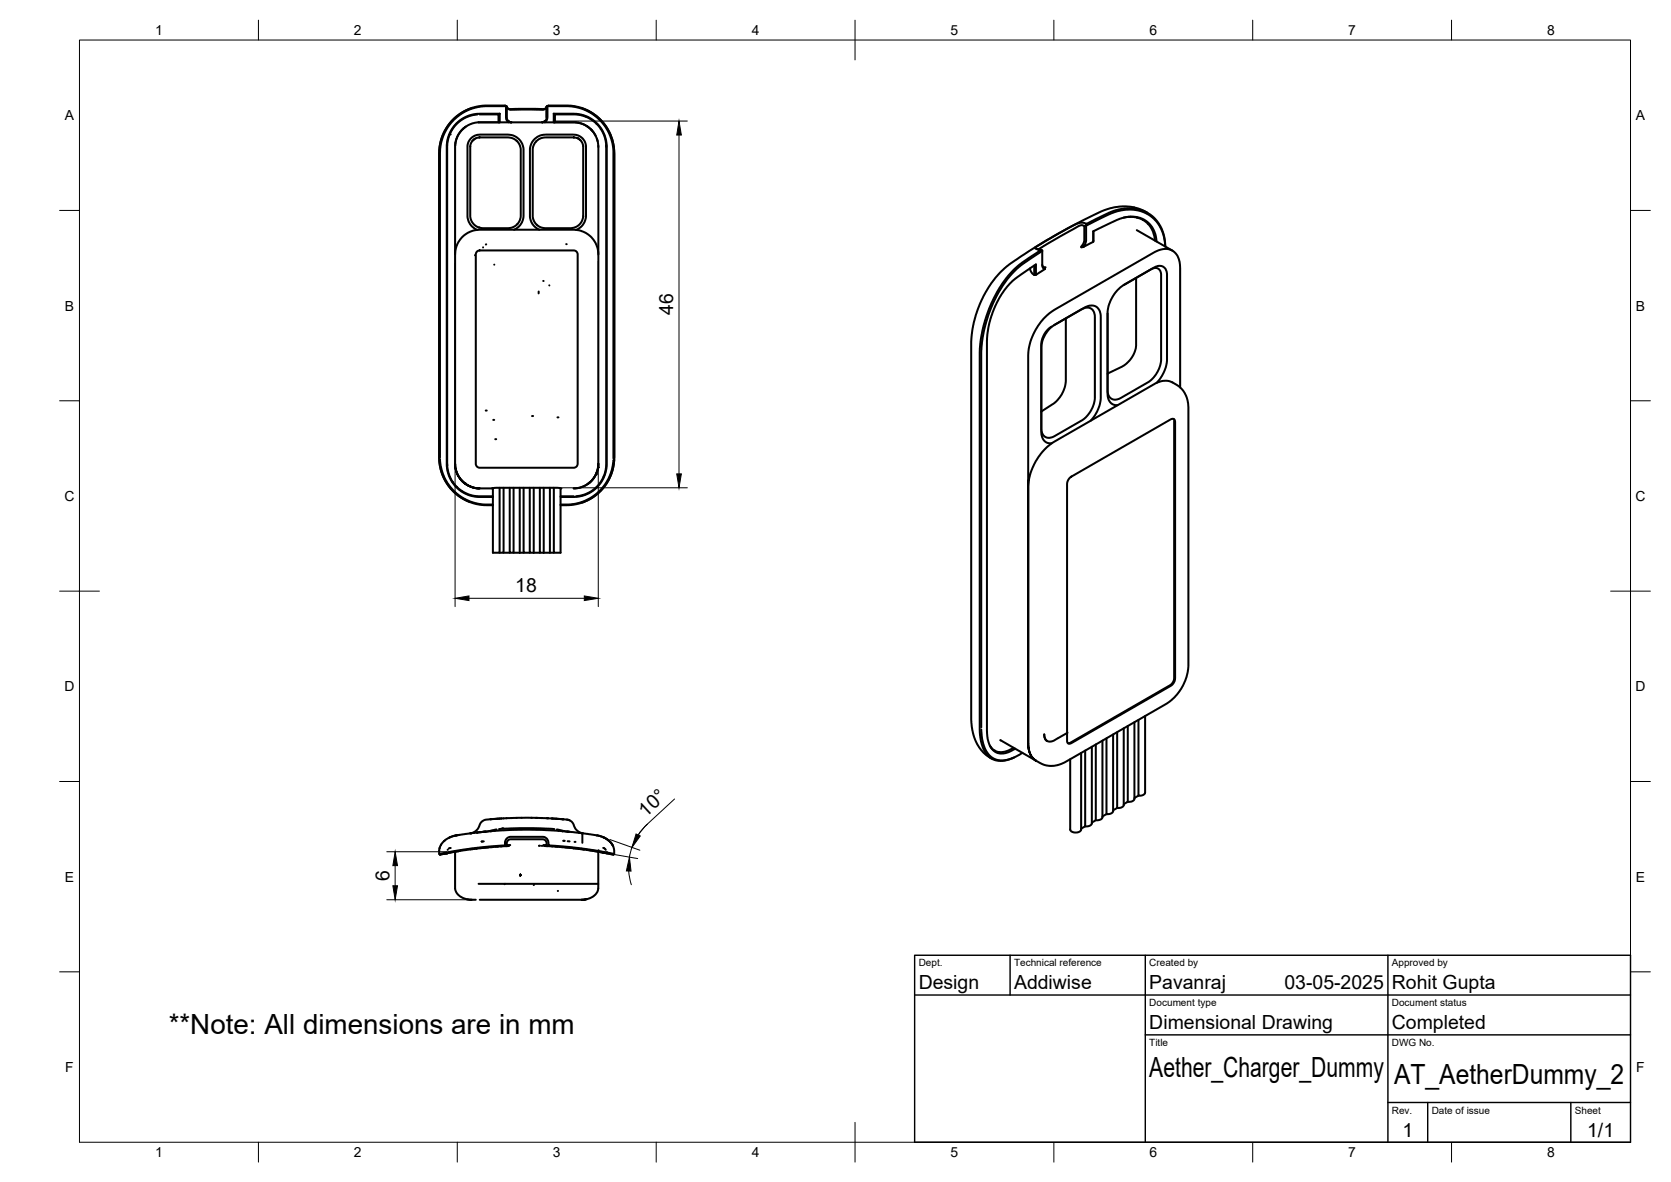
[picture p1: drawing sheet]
<svg xmlns="http://www.w3.org/2000/svg" width="420mm" height="297mm" viewBox="0 0 420 297" stroke-linecap="round" stroke-linejoin="round" font-family="sans-serif">
<!-- layer: Visible -->
<g fill="none" stroke="#000" stroke-width=".51">
<path d="M114.6 35.7l-.2 .9M116.5 32.3a6.3 6.3 0 0 0-1.9 3.2M116.7 32.1l-.2 .2M116.9 32l-.1 .1M117.2 31.8l-.3 .1M118.2 36.8h.1M118.6 27.1a12 12 0 0 0-8.2 11.4v76.7l.2 1.6 .5 2.1 1.1 2.4 1.1 1.5 2.1 1.9 2.1 1.2 2.2 .7 2 .3 2.2 .1M118.8 35.4l.9-.7 .9-.2h7.1a3.2 3.2 0 0 1 3.2 3.2v16.4a3.2 3.2 0 0 1-3.2 3.2h-6.3a3.2 3.2 0 0 1-3.2-3.2v-17.3zM118.8 35.4h.1M119.1 35.1l-.1 .1M119.2 35h.1M119.5 34.8h.1"/>
<path d="M120 28.8l-1 .1a8.2 8.2 0 0 0-6.6 8l.1 80.1a8.4 8.4 0 0 0 1.3 4.1M120.3 30.7h24a6.2 6.2 0 0 1 6.2 6.2v27M120.3 30.7a6.2 6.2 0 0 0-5.9 6.2v27M120.4 34.6h.1M125.6 28.6h-6l-1.8 .5-1.3 .6-1.7 1.3-1.3 1.6-.8 1.9-.4 2 .1 81.3 .5 1.8 .9 1.8 1 1.1 1.6 1.2 1.2 .6 1.8 .5 4.5 .1M125.6 28.6v2.1h-5.3M125.6 28.6l-.2 .2v1.9v-1.9h-4.8M127.2 26.7h-6a11.9 11.9 0 0 0-10.6 11.8v76.5M127.2 26.7l.1 3.2 .6 .8M127.2 26.7l.2 .1 .1 3.1 .5 .6M127.3 26.7l-6-.1-2.7 .5-1.8 .8-1.9 1.3-2 2-1.4 2.3-.8 2.7-.3 2.1v76.9l.3 2.1 .7 2.5M127.7 27.3l.6 .1h8.3l.6-.1"/>
<path d="M127.9 30.5l.4 .2M128 30.5l.1 .1M128.2 30.6v.1M128.2 30.7h.1M128.3 30.7h.3M128.4 30.7h.1M128.5 30.7h.1M129.9 35.4h.1M134.8 35.5v.1M135 35.4l1.1-.7 1-.2h7.2a2.42 2.42 0 0 1 2.3 2.4v17.2a3.2 3.2 0 0 1-3.2 3.2h-6.3a3.2 3.2 0 0 1-3.2-3.2v-16.6l.3-1zM136.3 30.7h.1M136.5 30.7h.1"/>
<path d="M136.8 30.6l-.6 .1M136.9 30.5l-.1 .1M137.1 30.4l-.1 .1M137.4 26.8l.5-.3 5.9 .1 2.4 .5 2.5 1.2 1.9 1.4 1.8 2.1 1.1 2.1 .8 2.6 .2 2v76.5l-.4 2.8-.8 2.2M137.4 26.8l-.3 .6-.5 .2h-8.3l-.5-.2-.4-.5M137.4 26.8v3l-.2 .4-.5 .5M137.4 26.8v2.7M137.6 26.7h.1M137.6 26.7h6.1a11.8 11.8 0 0 1 10.5 11.8v76.7M137.6 26.7v3.1l-.6 .9M139.2 28.6h6.1l1.7 .5 1.5 .7 1.8 1.4 1.3 1.8 .8 2.1 .1 1.5v81.2l-.5 1.8-.7 1.4-1.3 1.6-1.7 1.2-1.1 .5-1.7 .5-4.6 .1M139.2 28.6v2.1h5.1a6.5 6.5 0 0 1 4.3 1.8"/>
<path d="M139.2 28.6l.2 .1v2M144.4 34.6h.1M144.7 28.8h-5.3l.1 1.9M144.9 28.8l2.5 .6 1.6 .8 1 .9M145.5 34.9h.1M145.8 35.1h.1M145.9 35.2h.1M146.2 27.1a12 12 0 0 1 8.3 11.4v76.5l-.2 2.1-.8 2.5-1 1.9-1.4 1.8-1.3 1.1-1.5 1.1-2.6 1-1.9 .4-2.9 .1M146.6 36.7v.1M147.7 31.8l.2 .1M148.6 32.5l1.2 1.6M148.6 32.6l.3 .3"/>
<path d="M150 31.1h.1M150.1 31.1l.9 1.3M150.1 34.8v.2M150.2 35.1v.2M150.3 35.4v.2M150.4 36.6l.1 .3M151 32.4h.1M151.1 32.4l.4 .7a8.3 8.3 0 0 1 .9 3.8v79.8l-.2 1.6-.4 1.4M129.2 57.7a3.8 3.8 0 0 0 2.4-3.6v-16.4a3.9 3.9 0 0 0-3.9-3.9h-7.1a3.1 3.1 0 0 0-3.1 3.1v17.2a3.9 3.9 0 0 0 2.5 3.7M130.1 56.3h.1M135 56.5h.1M135.6 57.7a3.8 3.8 0 0 1-2.4-3.6v-16.4a3.9 3.9 0 0 1 3.9-3.9h7.2a3.1 3.1 0 0 1 3 3.1v17.2a3.9 3.9 0 0 1-2.4 3.7"/>
<path d="M146.6 54.3v.1M272.6 56.8a2.54 2.54 0 0 0-2.5 .7l-9 5.1M272.6 56.8v3.7l-.2 .8-.6 .7M273 56.7h.1M273.1 56.7v3.9l-.7 1.5 2.5-1.3v-2.7l6.2-2.9a6.6 6.6 0 0 1 8.9 2.5l.6 1.4 .2 1.6M273.2 56.3l-.2 .4-.4 .1M274.9 58.1v2.7M282.7 52.4a13.4 13.4 0 0 0-4.3 1.3l-5.2 2.6a3.9 3.9 0 0 0-3.8 .6l-8.9 5.1M282.8 52.4a9 9 0 0 1 10.2 9.6M284.2 54.5l-1.7 .2M284.2 54.5h.1M284.2 54.5l1.7 .2"/>
<path d="M285.1 52.1l1.7 .5 1.7 .9M285.2 52.1h-.1a13.9 13.9 0 0 0-8.7 1.3 125.7 125.7 0 0 0-24.1 14.3l-1.8 1.9-1.4 1.8-2.3 4.1-1.1 2.8-.8 2.5-.7 4.2v95.8l.3 2.6 .6 2.2a8.9 8.9 0 0 0 4.3 5.1M285.8 57.8l9 5.2M285.9 54.7h.1M285.9 54.7a5.7 5.7 0 0 1 2.8 1.6M288.5 53.8a11.2 11.2 0 0 0-9.9 .2l-5.5 2.7M288.6 53.8a9.4 9.4 0 0 1 4.4 8.1M288.7 56.3a6.5 6.5 0 0 1 1.7 4.2M119.5 64.1l-.1 .1M120 63.2l.5-.3h23.8a1.01 1.01 0 0 1 .9 1v52.7a1.01 1.01 0 0 1-.9 .9h-23.7a1.01 1.01 0 0 1-1-.9v-52.8zM121.5 62.2h.1M122.3 61.4l-.1 .1"/>
<path d="M124.3 66.5h.1M135.4 73.3v.4M136.6 70.6h.1M138.1 71.7h.1M142.4 61.3l.1 .1M253.6 69.2a33.5 33.5 0 0 0-7.3 19.9v94.3l.4 3.1a5.2 5.2 0 0 0 4.8 4.7l1.8-.2 1.7-.6M259 67.4l.4 1.1a.98 .98 0 0 0 1.1 .6M260.1 66.7v2.4M260.5 62.1l-.2 .1a1.2 1.2 0 0 0 1.2 .7h.1a28.7 28.7 0 0 0-7.6 5.9l-.3 .3M260.8 62.6h.2M260.8 62.6l.4 .1M260.9 62.6h.1"/>
<path d="M261 62.6h.1M261.1 62.6l.8 .3 .2 .2M261.6 62.9l.2 .1M262.1 63.1v3.9l.2 .4 .4 .2-2.2 1.5v-2.7l-5.2 3.6-2.1 2.1-1.8 2.6-1.5 3-1.1 3.5-.5 2.8-.1 99.7 .1 1.9a3.8 3.8 0 0 0 3.7 3.8 6.5 6.5 0 0 0 3.2-1.3M262.1 63.1l-6 4a31.3 31.3 0 0 0-9.4 21.9v93.8M262.1 66.6l.2 .5 .4 .1M262.8 67.5l-.1 .1M262.9 67.2h.1M272.1 62.1l-.2 .1M272.4 62.1h-.2M282.5 71.6l6.9-3.9a1.55 1.55 0 0 1 1.8-.2 1.55 1.55 0 0 1 .8 1.7v21.1a7.5 7.5 0 0 1-3.4 5.8l-6.7 3.9a2.07 2.07 0 0 1-2.4 .2 2.07 2.07 0 0 1-1-2.2v-19.3M285.7 69.8v16.8a6.9 6.9 0 0 1-3.8 5.7l-3.4 1.6"/>
<path d="M265 81.7l6.9-3.9a2.07 2.07 0 0 1 2.4-.3 2.07 2.07 0 0 1 1 2.2v20.2a7.5 7.5 0 0 1-3.4 5.8l-6.7 3.9a2.07 2.07 0 0 1-2.4 .2 2.07 2.07 0 0 1-1-2.2v-21.1a5.6 5.6 0 0 1 2.6-4.4M268 80v15.6a7.7 7.7 0 0 1-3.3 6l-2.9 1.8M290.8 96.2a9.2 9.2 0 0 0 2.6-5.9v-21.1a2.01 2.01 0 0 0-.9-2.2 2.01 2.01 0 0 0-2.3 .3l-7.6 4.3a9 9 0 0 0-4.1 7.1v20.2a2.47 2.47 0 0 0 2.5 2.9M296.7 97.4v-30.1a4.1 4.1 0 0 0-3.2-4.7l-1.4 .1-1.9 .7-25.1 14.5a14.5 14.5 0 0 0-6.6 11.4v97.6v-64.5a14.4 14.4 0 0 1 6.6-11.4l25.1-14.4a4.7 4.7 0 0 1 4.6-.5l1.1 .6a6.6 6.6 0 0 1 2.9 5.9v64.5a12.2 12.2 0 0 1-5.7 9.9l-25 14.4a6.5 6.5 0 0 1-6.6 .4l-1-.7a4.7 4.7 0 0 1-2-4.2 4.7 4.7 0 0 0 2 4.2l-9-5.1M110.6 115.4l.4 2.3 .7 2.3 1.6 2.5 1.7 1.6 1.5 1.1 2.8 1.2 2 .4h2.6M114.4 116.6a6.2 6.2 0 0 0 6.2 6.1 6.2 6.2 0 0 1-6.2-6.1zM114.6 117.9v.2M114.7 118.2v.1M114.7 118.5l.8 1.5a6.2 6.2 0 0 0 4.2 2.7M133.8 104.5h.2M150 118.9l-.1 .2M150.3 118v.1a6.3 6.3 0 0 1-2.1 3.2"/>
<path d="M150.4 116.8l-.1 1M150.5 116.6v-52.7a6.2 6.2 0 0 0-6.2-6.2h-23.7a6.2 6.2 0 0 0-6.2 6.2v52.9M150.5 116.6l-.1 .8M150.5 116.6a6.2 6.2 0 0 1-6.2 6.1M151.8 119.7l-.9 1.6-1 1.2a8.1 8.1 0 0 1-5 2.2M151.8 119.7h.1M154.2 115.7l-.3 2.1-.8 2.4-1.3 2-1.7 1.8-1.9 1.3-2.2 .9-2.4 .6h-2.7M274.2 105.7a9.2 9.2 0 0 0 2.6-5.8v-20.2a2.52 2.52 0 0 0-1.2-2.6 2.52 2.52 0 0 0-3 .2l-7.5 4.4a7.2 7.2 0 0 0-3.3 5.7v21.1a2.42 2.42 0 0 0 2.7 2.9M295 105.3l.2 .2M295.2 105.8v64.6a2.22 2.22 0 0 1-1 1.8l-25.2 14.5-.5 .1M111.5 120l1.8 2.8 1.6 1.5 1.7 1.2M113.8 121.1h.1"/>
<path d="M113.8 121.1l1 1.2M114.8 122.3l.1 .1M114.9 122.4l1.2 .9M116 120.6l.2 .3M116.1 123.4l1.6 .8 2.3 .5M116.3 120.9l.4 .4M116.7 121.3l.1 .1M116.8 125.6l.7 .3M117.7 126l.4 .2M119.4 122.6l.9 .1M119.7 122.7h4.2M120.2 124.7h3.7"/>
<path d="M123.8 122.7h.1M125.6 122.6v16.3h-1.7v-16.2M126.6 122.6v16.3h-1M126.6 138.9h1.6M128.2 122.6v16.3h.9v-16.3M129.1 138.9h1.6M130.7 138.9h1M130.7 122.6v16.3M131.7 122.6v16.3h1.5M133.2 122.6v16.3h1M134.2 122.6v16.3M134.2 138.9h1.5"/>
<path d="M135.7 122.6v16.3h1M136.7 122.6v16.3M136.7 138.9h2.6M138.3 122.6v16.3M139.3 122.6v16.3h1.6v-16.2h.2l-.9-.1h-15.5l-1 .1M140.9 124.7h3.4M147.2 126l-.9 .3M147.9 121.5l-.2 .2M148.1 125.6l-.7 .3M148.1 121.4l-.1 .1M148.3 121.2l-.1 .1M153.2 120.2l-.8 1.5-1.3 1.6-1.3 1.1-1.5 1.1"/>
<path d="M269 120l25.4-14.6a.66 .66 0 0 1 .7-.1 .66 .66 0 0 1 .4 .7v64.5a2.31 2.31 0 0 1-1.1 1.8l-25 14.5a.65 .65 0 0 1-.8 0 .65 .65 0 0 1-.3-.7v-64.6l.2-.7zM287.9 179.9v19.3l-.4 .5-.9 .3-.3-.1v-19M246.7 183.4l.2 2.1 .5 1.8a4.9 4.9 0 0 0 7.2 3.2l2.5-1.3M248.9 187.4l1.2 1.2M250.1 188.6h.1M251.6 186h.1M254.8 187.9a4.6 4.6 0 0 1-4.7 .7M265.9 185.6l-.8 .4a1.55 1.55 0 0 1-1.8 .2 1.55 1.55 0 0 1-.7-1.6l.2 1.2 .5 .5M268.1 184.3l-2.1 1.2M268.4 184.1l-.1 .1M271.8 189.2v19.3a1.62 1.62 0 0 1-2.7-.1v-17.6M272.9 188.6v19.1l-1.1 .5"/>
<path d="M274.5 187.7v19.2l-.5 .6-1.1 .2M275.5 187.1v19l-1 .6M277.2 186.1v19.3l-.5 .6-1.2 .1M279.9 184.6v19.2l-.4 .6-.9 .2h-.4v-19.1M280.9 184v19l-1 .6M282.6 183v19.4l-.7 .6h-1M283.6 182.5v19l-1 .6M285.2 181.5v19.3l-.5 .5-1.1 .2M286.3 199.9l-1.1 .6M110.6 214.8h.1M111.8 214.5h.1M112.2 214.4h.2l-1.8 .4"/>
<path d="M112.3 214.4l-.5 .1M112.5 214.4h.1M112.6 213.5l-.1 .1M112.7 214.4h-.1M112.9 214.3h.1M113 213.2h-.1M113.1 210.4l-1.4 .9-1 1.2-.3 1.2v.9l.2 .2M113.1 214.3h.1M113.3 214.2h.1M113.9 214.2h.1M114.1 210.1l-1 .3M114.2 214.1h-.1"/>
<path d="M114.3 210h-.1M114.4 214h.1M114.4 214l.1 9.8 .6 1 1.2 .8 1.6 .5h1.7M114.8 209.9l-.4 .1M114.8 209.9l-1.7 .5M114.9 209.9h-.1M115 213.9v.1M115.4 213.9h-.2M115.5 209.8l-.3 .1M115.6 213.9h.1M118.3 213.5h.1M118.5 209.4l-3.7 .5"/>
<path d="M118.6 213.2l-8.2 1.4M118.8 213.4h-.1M119 209.3h-.1M119.1 213.3h.1M119.2 209.3h-.1M119.3 213.3h.1M119.8 213.3h-.1M119.9 209.2h.1M120 213.2l-.1 .1M120.1 209.2h-.1M120.6 209.1l-.7 .1M120.6 209.1h.1"/>
<path d="M120.8 209.1h-.2M120.9 209.1h.2zM121 209.1h.2M121.1 213.1h.1M121.3 209.1h-.2M121.3 209.1l-2.9 .3h.2M121.5 209h.1zM121.6 209l-.2 .1M121.6 211.4l-.5 .1M122 209h-.3M122.1 209l9.7-.5 4.5 .1 6.4 .4M122.1 209l-.8 .1"/>
<path d="M122.8 212.9l-2.2 .3M123.3 205.9h.1M123.3 205.9l-1.1 .1a2.26 2.26 0 0 0-1.9 2l-.8 .9-1.3 .5M123.4 208.9h.1M123.7 205.9h-.3M124 212.8l-.6 .1M124.1 205.8l-.6 .1M124.3 205.8h-.2M124.5 205.8h-.4M124.8 208.4l-2.7 .6M124.9 205.7l-.5 .1M125.1 205.7l-.5 .1"/>
<path d="M125.3 212.8h-.7M125.5 208.4l5.4-.3 8.5 .3M125.5 205.7h.1M126.1 205.7h-.5M126.1 205.7h-1h.3M126.2 212.7h-.3M127 212.5h.1M127.2 212.6h.7h-.7M127.2 212.6l-7.8 .7-8.8 1.5M127.3 212.6h-.1M127.3 205.6h.1M127.4 212.4l-.2 .2"/>
<path d="M127.8 210.4a1.81 1.81 0 0 0-.8 2.1l-8.2 .7M128 212.5l-.1 .1M128.1 210.3h8.4a1.67 1.67 0 0 1 1.4 2.2l8.2 .7M128.1 212.4h-.1M128.2 212.4h.1M128.6 205.6h.1M129.9 205.5h.1M130.8 219.8v.3M131.1 205.5h.1M133.6 205.5h.1M134.7 205.5h.3M135.5 212.5h.1"/>
<path d="M136 205.6h.2M136.3 205.6l-6.1-.1-4.1 .2M136.3 205.6l2.5 .1M136.7 212.4l.1 .1M136.7 212.4h.1a.45 .45 0 0 0 .6-.1 .45 .45 0 0 0 0-.6l-.3-.5-.5-.3h-8.3l-.6 .3-.2 .4-.1 .8h.5M136.9 212.5l.1 .1M137 212.6h.6M137 212.6h.7M137.5 205.6h.1M137.6 212.6h.1M137.6 212.6l6.2 .5 6.9 1M137.9 212.5l-.3 .1-.1-.1"/>
<path d="M138.7 212.7h.3M138.8 205.7h.1M138.8 205.7h.2M139.1 205.7h.5M139.3 205.7l.8 .1M139.6 212.8h.7M139.7 205.7l.3 .1M139.8 205.7l.3 .1M140 208.4l2.7 .6M140.1 205.8h.2M140.4 205.8l1 .1M140.4 205.8h.5"/>
<path d="M140.8 212.8l.7 .1M140.9 205.8l.3 .1M141.4 205.9h.1M141.4 205.9h.2M141.5 208.9h.1M141.6 205.9h.1M141.6 205.9l1 .1a2.26 2.26 0 0 1 1.9 2l1 1 1.1 .4M141.8 211.3h.2M142.1 212.9l2.2 .3M142.5 206l.7 .1M142.6 209h.1M142.7 209l3.6 .4"/>
<path d="M142.7 211.4h.5M142.9 209h.1M143.1 209h.1M144.3 213.2h.1M144.4 213.2h.1M144.6 213.2l2 .3M145.6 209.3h.1M145.6 213.3h.1M145.9 209.3h.1M146.2 213.2l8.2 1.4M146.2 209.3h.1M146.3 209.4l.1 2.4"/>
<path d="M146.3 209.4h.1M146.4 209.4l5 .9M146.7 213.5h.3M147.6 213.6h.1M147.6 213.6h.4M148.2 213.7h.1M148.5 213.7h.2M148.9 213.8h.1M149.2 213.8l.2 .1M149.5 213.9h.1M149.8 213.9l.1 .1M150.1 209.9l1.7 .5"/>
<path d="M150.2 214h.1M150.5 214l-.1 9.7-.5 .8-.8 .8-1.5 .7-1.4 .1 1.2-.1M150.5 213.7h.1M150.7 214.1h.1M150.7 214.1l3.5 .7M151 214.2h.1M151.2 214.2h.1M151.6 214.2l.1 .1M151.6 214.3h.1M151.7 213.1l.3 .1M151.7 214.3h.1M151.8 210.4h-.2l.4 .1"/>
<path d="M151.8 210.4l.2 .1M152 214.3h.1M152 210.5l.2 .1M152.1 214.3h.1M152.1 213.3l.2 .3M152.2 210.6l.2 .1M152.2 214.4h.1M152.4 214.4h.1M152.4 210.7l.1 .1M152.5 214.4l1.7 .4M152.5 210.8l.2 .2M152.5 210.8l.4 .3"/>
<path d="M152.6 214.4h.1M152.9 211.1l.1 .1M153 211.2l.6 .6M153.3 211.5l.2 .1zM153.6 211.8l.1 .1M153.7 211.9l.2 .3M153.8 212.1l.1 .1M153.9 212.2l.1 .2M154 212.4l.1 .1M154.1 212.5l.3 1.2v.9l-.2 .2M278.2 204.6l-1 .6M117.4 226l1.2 .1"/>
<path d="M120.3 222.1h30.1M120.6 226.1h25.6M127 222.1l-.2 .1M134.3 222.3l-.1 .1M140.3 223.9h.1"/>
</g>
<g fill="#000">
<circle cx="113.1" cy="33.8" r=".25"/>
<circle cx="136.7" cy="30.7" r=".25"/>
<circle cx="145.2" cy="34.7" r=".25"/>
<circle cx="120.4" cy="57.2" r=".25"/>
<circle cx="122.1" cy="103.2" r=".25"/>
<circle cx="124" cy="105.5" r=".25"/>
<circle cx="124.5" cy="110.4" r=".25"/>
<circle cx="140.2" cy="104.9" r=".25"/>
<circle cx="149.8" cy="119.2" r=".25"/>
<circle cx="150.4" cy="117.5" r=".25"/>
<circle cx="116.8" cy="121.4" r=".25"/>
<circle cx="112.3" cy="214.4" r=".25"/>
<circle cx="113.1" cy="213.1" r=".25"/>
<circle cx="114.4" cy="214" r=".25"/>
<circle cx="121.1" cy="211.5" r=".25"/>
<circle cx="121.7" cy="209" r=".25"/>
<circle cx="121.9" cy="209" r=".25"/>
<circle cx="123.3" cy="208.9" r=".25"/>
<circle cx="123.7" cy="212.9" r=".25"/>
<circle cx="126.3" cy="208.1" r=".25"/>
<circle cx="135.6" cy="212.5" r=".25"/>
<circle cx="136.2" cy="212.6" r=".25"/>
<circle cx="137.5" cy="205.6" r=".25"/>
<circle cx="141.6" cy="211.3" r=".25"/>
<circle cx="142.8" cy="209" r=".25"/>
<circle cx="144.5" cy="211.6" r=".25"/>
<circle cx="150.4" cy="214" r=".25"/>
<circle cx="151" cy="214.2" r=".25"/>
<circle cx="152.4" cy="214.2" r=".25"/>
</g>
<!-- layer: BORDER -->
<g fill="none" stroke="#000" stroke-width=".25">
<path d="M20 10.1h390v276.9h-390zM65 5.1v5M115 5.1v5M165 5.1v5M215 5.1v10M265 5.1v5M315 5.1v5M365 5.1v5M15 52.9h5M410 52.9h5M15 100.7h5M410 100.7h5"/>
<path d="M15 148.6h10M405 148.6h10M15 196.4h5M410 196.4h5M15 244.2h5M410 244.2h5M65 287v5M115 287v5M165 287v5M215 282.1v9.9M265 287v5M315 287v5"/>
<path d="M365 287v5"/>
</g>
<!-- layer: TITLEBLOCK -->
<path d="M230 240.1h180v46.9h-180zM230 250h180M254 240.1v9.9M288 240.1v46.9M349 240.1v46.9M288 260.1h122M349 277.1h61M359 277.1v9.9M395 277.1v9.9" fill="none" stroke="#000" stroke-width=".36"/>
<!-- layer: FD_Dimensions -->
<g fill="none" stroke="#000" stroke-width=".25">
<path d="M139.1 30.4h33.7M170.7 33.9v85.2M114.4 66v86.4M150.4 65.7v86.7M141.3 122.6h31.5M117.9 150.4h29M97.3 214h15M99.4 217.5v5.1M152.5 214.4l7.8 1.4M153.4 211l7.5 2.7M158.1 218.9l.6 3.4M162.7 207.2l-2.2 2.6"/>
<path d="M162.8 207.1a14.7 14.7 0 0 0-4.5 8.3M169.6 200.8l-6.8 6.3M97.3 226.1h21.2"/>
</g>
<path d="M170.7 30.4l.6 3.5h-1.1zM170.2 119.1h1.1l-.6 3.5zM114.4 150.4l3.5-.6v1.1zM146.9 149.8l3.5 .6-3.5 .5zM99.4 214l.5 3.5h-1.1zM158.3 215.4l.4 3.5h-1.2zM159.9 209.6l1.1 .5-2.1 2.9zM98.8 222.6h1.1l-.5 3.5z" fill="#000" stroke="#000" stroke-width=".25"/>
<g font-size="7">
<text x="42.4" y="259.9">**Note: All dimensions are in mm</text>
<text x="289" y="270.6">Aether_Charger_Dummy</text>
<text x="350.5" y="272.3">AT_AetherDummy_2</text>
</g>
<g font-size="4.9">
<text x="169.3" y="79.1" transform="rotate(-90 169.3 79.1)">46</text>
<text x="129.5" y="148.9">18</text>
<text x="162.4" y="205.5" transform="rotate(-43 162.4 205.5)">10°</text>
<text x="97.9" y="221.4" transform="rotate(-90 97.9 221.4)">6</text>
<text x="231" y="248.5">Design</text>
<text x="255" y="248.5">Addiwise</text>
<text x="289" y="248.5">Pavanraj</text>
<text x="323" y="248.5">03-05-2025</text>
<text x="350" y="248.5">Rohit Gupta</text>
<text x="289" y="258.6">Dimensional Drawing</text>
<text x="350" y="258.6">Completed</text>
<text x="352.6" y="285.7">1</text>
<text x="399.1" y="285.7">1/1</text>
</g>
<g font-size="3.5">
<text x="39" y="8.8">1</text>
<text x="89" y="8.8">2</text>
<text x="139" y="8.8">3</text>
<text x="189" y="8.8">4</text>
<text x="239" y="8.8">5</text>
<text x="289" y="8.8">6</text>
<text x="339" y="8.8">7</text>
<text x="389" y="8.8">8</text>
<text x="16.3" y="30.2">A</text>
<text x="411.3" y="30.2">A</text>
<text x="16.3" y="78">B</text>
<text x="411.3" y="78">B</text>
<text x="16.2" y="125.9">C</text>
<text x="411.2" y="125.9">C</text>
<text x="16.2" y="173.7">D</text>
<text x="411.2" y="173.7">D</text>
<text x="16.3" y="221.6">E</text>
<text x="411.3" y="221.6">E</text>
<text x="16.4" y="269.4">F</text>
<text x="411.4" y="269.4">F</text>
<text x="39" y="290.8">1</text>
<text x="89" y="290.8">2</text>
<text x="139" y="290.8">3</text>
<text x="189" y="290.8">4</text>
<text x="239" y="290.8">5</text>
<text x="289" y="290.8">6</text>
<text x="339" y="290.8">7</text>
<text x="389" y="290.8">8</text>
</g>
<g font-size="2.5">
<text x="231" y="242.9">Dept.</text>
<text x="255" y="242.9">Technical reference</text>
<text x="289" y="242.9">Created by</text>
<text x="350" y="242.9">Approved by</text>
<text x="289" y="252.8">Document type</text>
<text x="350" y="252.8">Document status</text>
<text x="289" y="262.9">Title</text>
<text x="350" y="262.9">DWG No.</text>
<text x="350" y="279.9">Rev.</text>
<text x="360" y="279.9">Date of issue</text>
<text x="396" y="279.9">Sheet</text>
</g>
</svg>
